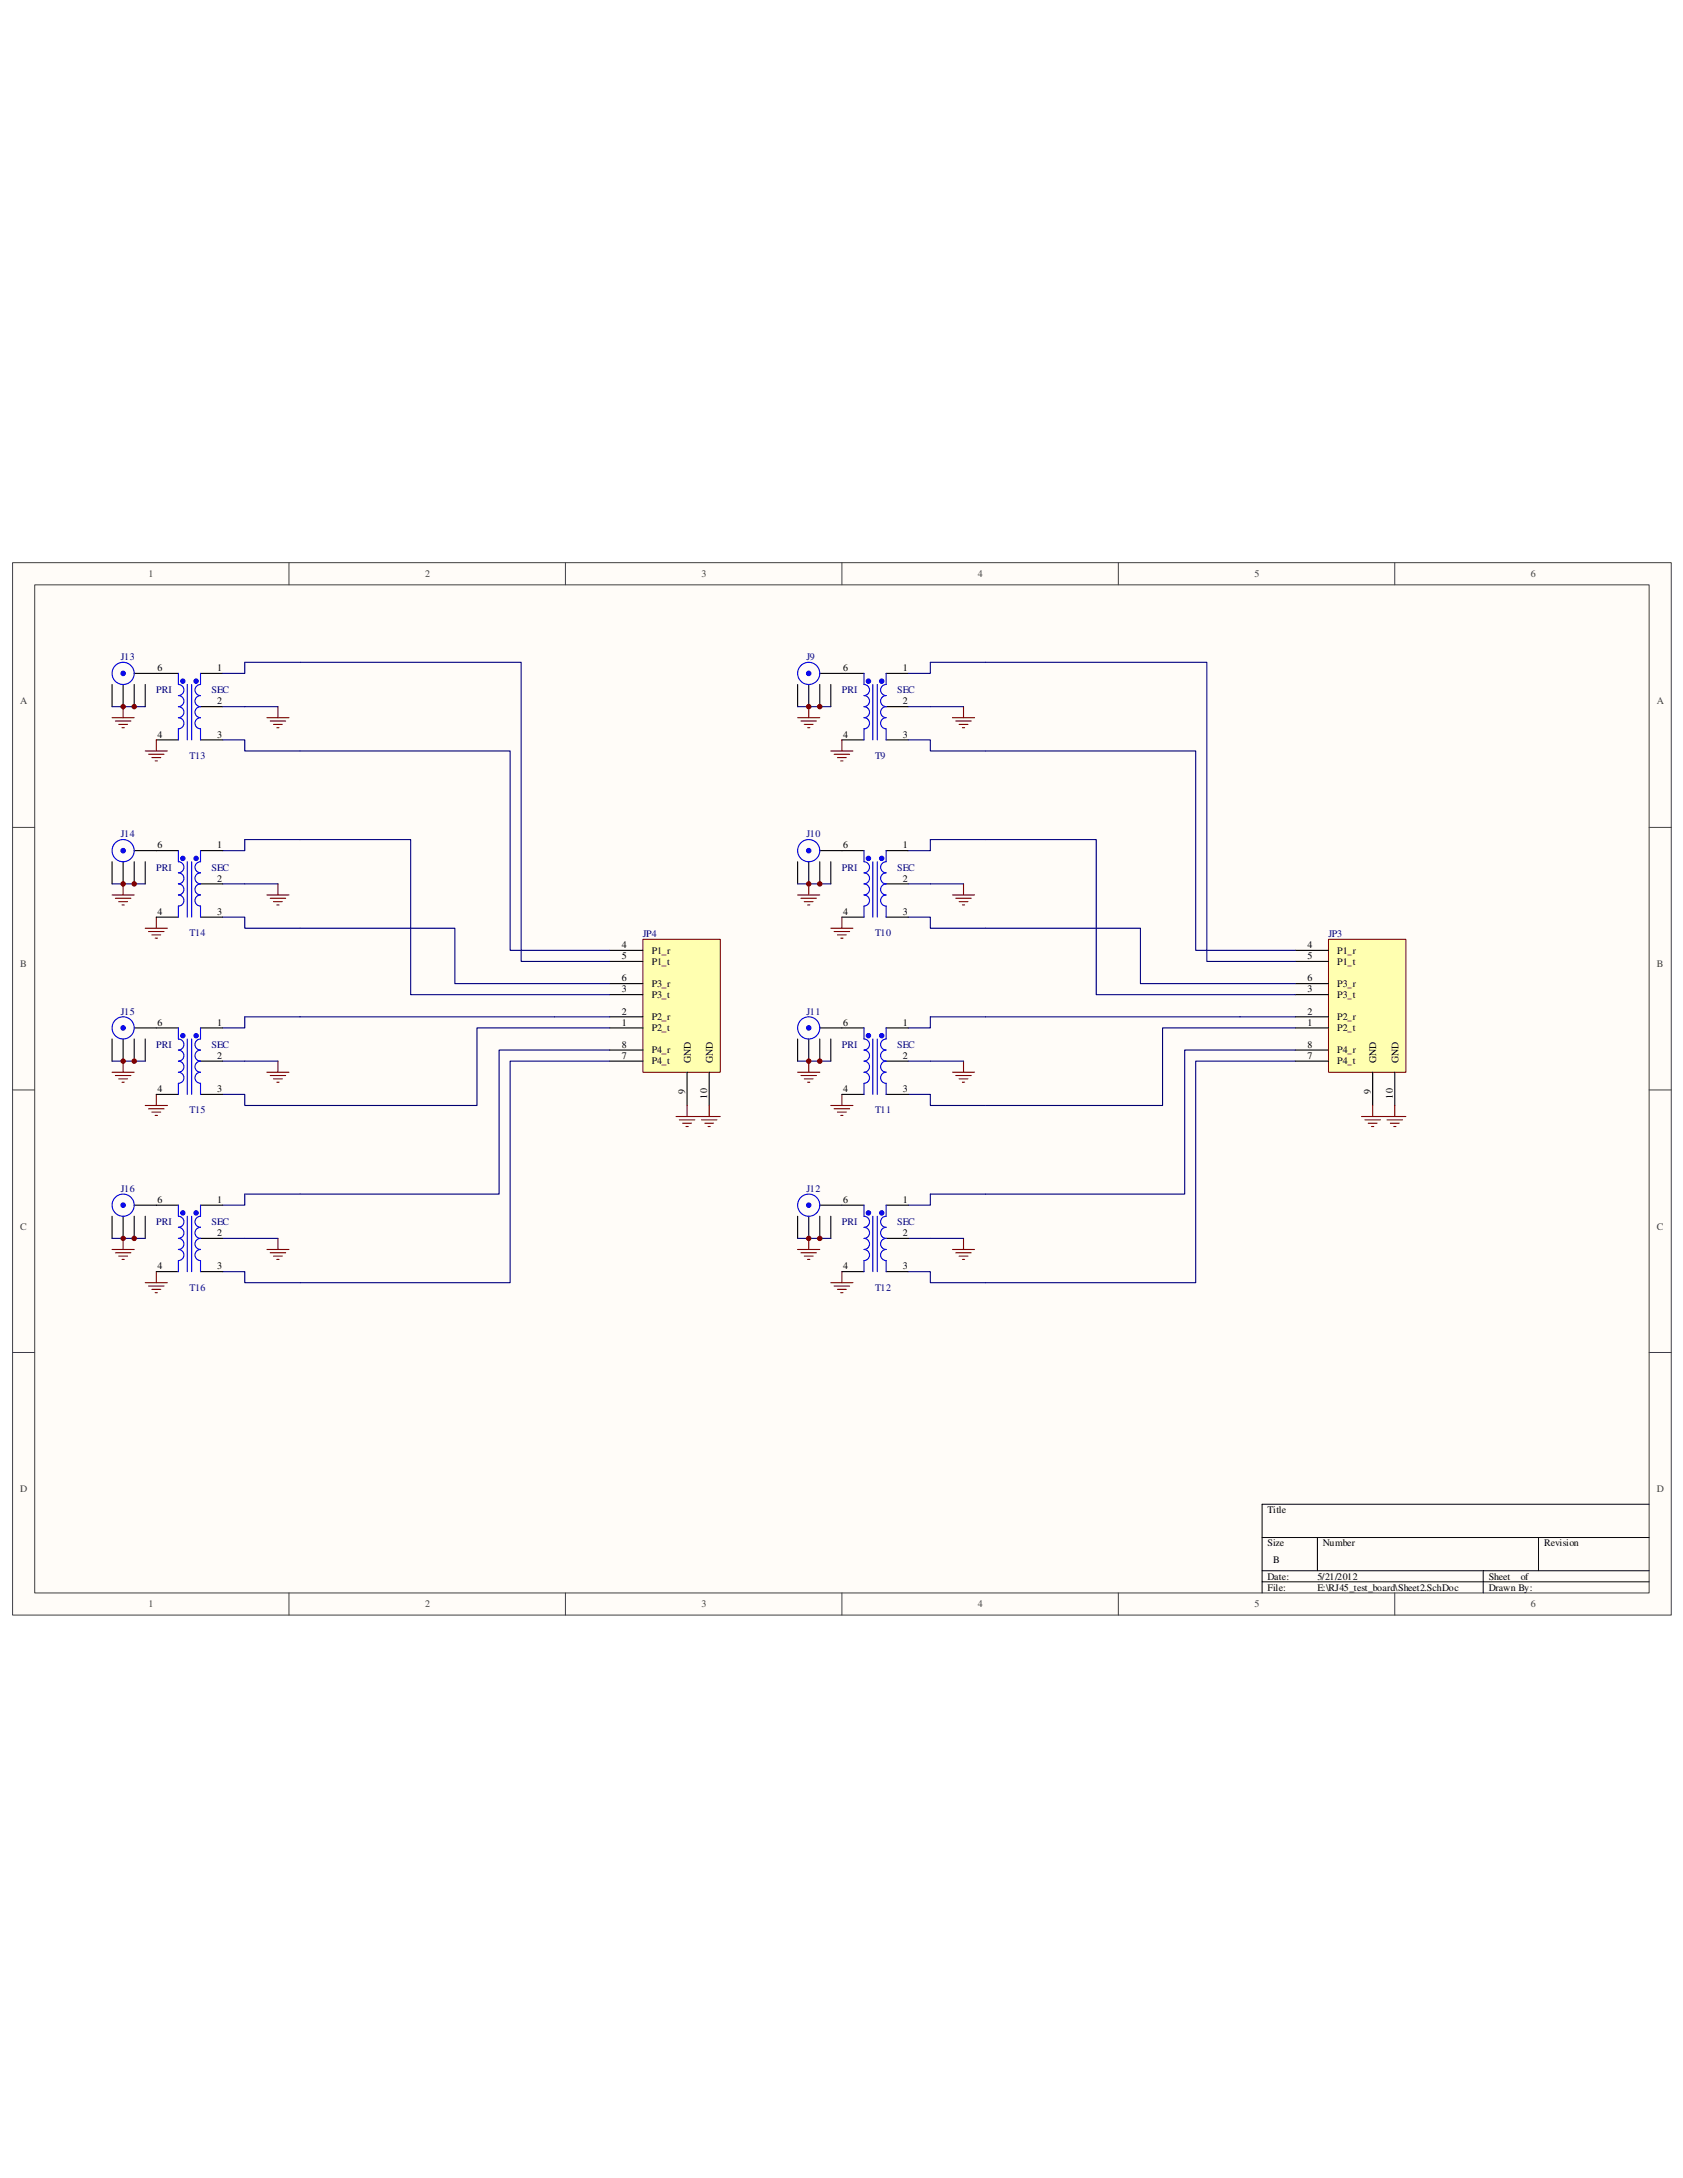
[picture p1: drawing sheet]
<svg xmlns="http://www.w3.org/2000/svg" width="216mm" height="279mm" viewBox="0 0 216 279" stroke-linecap="round" stroke-linejoin="round" font-family="sans-serif">
<path d="M1.6 72.2h212.8v135h-212.8z" fill="#fffcf8"/>
<path d="M1.6 72.2h212.8v135h-212.8z" fill="none" stroke="#404040" stroke-width=".13"/>
<path d="M4.5 75h207.1v129.3h-207.1z" fill="#fffcf8"/>
<g fill="none" stroke="#404040" stroke-width=".13">
<path d="M4.5 75h207.1v129.3h-207.1zM37.1 72.2v2.8M72.5 72.2v2.8M108 72.2v2.8M143.5 72.2v2.8M178.9 72.2v2.8M1.6 106.1h2.8M211.5 106.1h2.9M1.6 139.8h2.8M211.5 139.8h2.9M1.6 173.5h2.8M211.5 173.5h2.9"/>
<path d="M37.1 204.3v2.9M72.5 204.3v2.9M108 204.3v2.9M143.5 204.3v2.9M178.9 204.3v2.9"/>
</g>
<path d="M161.9 197.2h49.6M169 197.2v4.3M197.4 197.2v4.3M211.5 193h-49.6v11.3M161.9 201.5h49.6M161.9 202.9h49.6M190.3 201.5v2.8" fill="none" stroke="#000" stroke-width=".13"/>
<path d="M108 86.4h2.8M108 94.9h2.8M113.7 86.4h2.8M113.7 94.9h2.8M113.7 90.7h2.8" fill="none" stroke="#000" stroke-width=".14"/>
<path d="M110.8 86.4v1.4a.71 .71 0 0 1 .7 .7 .71 .71 0 0 1-.7 .7 .71 .71 0 0 1 .7 .7 .71 .71 0 0 1-.7 .8 .71 .71 0 0 1 .7 .7 .71 .71 0 0 1-.7 .7 .71 .71 0 0 1 .7 .7 .71 .71 0 0 1-.7 .7v1.4M112 87.8v7.1M112.5 87.8v7.1M113.7 86.4v1.4a.71 .71 0 0 0-.7 .7 .71 .71 0 0 0 .7 .7 .71 .71 0 0 0-.7 .7 .71 .71 0 0 0 .7 .8 .71 .71 0 0 0-.7 .7 .71 .71 0 0 0 .7 .7 .71 .71 0 0 0-.7 .7 .71 .71 0 0 0 .7 .7v1.4" fill="none" stroke="#00f" stroke-width=".14"/>
<circle cx="111.4" cy="87.4" r=".29" fill="#00f"/>
<circle cx="111.4" cy="87.4" r=".29" fill="none" stroke="#00f" stroke-width=".13"/>
<circle cx="113.1" cy="87.4" r=".29" fill="#00f"/>
<circle cx="113.1" cy="87.4" r=".29" fill="none" stroke="#00f" stroke-width=".13"/>
<path d="M103.7 87.8v2.9M105.2 86.4h2.8" fill="none" stroke="#000" stroke-width=".14"/>
<circle cx="103.7" cy="86.4" r=".28" fill="#00f"/>
<g fill="none" stroke="#00f" stroke-width=".14">
<circle cx="103.7" cy="86.4" r=".28"/>
<circle cx="103.7" cy="86.4" r="1.42"/>
</g>
<path d="M102.3 87.8v2.9M105.2 87.8v2.9M106.6 87.8v2.9" fill="none" stroke="#000" stroke-width=".14"/>
<g fill="none" stroke="#800000" stroke-width=".14">
<path d="M102.3 92.1h2.9M102.7 92.5h2M103.2 92.9h1.1M103.6 93.4h.3M103.7 90.7v1.4M106.6 96.3h2.8M107 96.8h2M107.4 97.2h1.2M107.9 97.6h.2M108 94.9v1.4M122.2 92.1h2.8M122.6 92.5h2"/>
<path d="M123 92.9h1.2M123.5 93.4h.2M123.6 90.7v1.4"/>
</g>
<path d="M102.3 90.7h4.3M116.5 94.9h2.8v1.4h7.1M116.5 90.7h7.1M126.4 85h-7.1v1.4h-2.8" fill="none" stroke="#000080" stroke-width=".14"/>
<path d="M170.4 120.5h10v17.1h-10z" fill="#ffffb0"/>
<path d="M170.4 120.5h10v17.1h-10z" fill="none" stroke="#800000" stroke-width=".13"/>
<path d="M103.7 110.5v2.9M105.2 109.1h2.8M166.2 131.9h4.2M166.2 130.4h4.2M166.2 127.6h4.2M166.2 126.2h4.2M166.2 123.3h4.2M166.2 121.9h4.2M166.2 136.1h4.2M166.2 134.7h4.2M176.1 137.5v4.3M178.9 137.5v4.3" fill="none" stroke="#000" stroke-width=".14"/>
<circle cx="103.7" cy="109.1" r=".28" fill="#00f"/>
<g fill="none" stroke="#00f" stroke-width=".14">
<circle cx="103.7" cy="109.1" r="1.42"/>
<circle cx="103.7" cy="109.1" r=".28"/>
</g>
<path d="M102.3 110.5v2.9M105.2 110.5v2.9M106.6 110.5v2.9M103.7 133.3v2.8M105.2 131.9h2.8" fill="none" stroke="#000" stroke-width=".14"/>
<g fill="none" stroke="#800000" stroke-width=".14">
<path d="M102.3 114.8h2.9M102.7 115.2h2M103.2 115.7h1.1M103.6 116.1h.3M103.7 113.4v1.4M106.6 119.1h2.8M107 119.5h2M107.4 119.9h1.2M108 117.7v1.4M122.2 114.8h2.8M122.6 115.2h2M123 115.7h1.2"/>
<path d="M123.5 116.1h.2M123.6 113.4v1.4M107.9 120.4h.2"/>
</g>
<path d="M102.3 113.4h4.3M116.5 117.7h2.8v1.4h7.1M116.5 113.4h7.1M126.4 107.7h-7.1v1.4h-2.8" fill="none" stroke="#000080" stroke-width=".14"/>
<circle cx="103.7" cy="131.9" r=".28" fill="#00f"/>
<g fill="none" stroke="#00f" stroke-width=".14">
<circle cx="103.7" cy="131.9" r=".28"/>
<circle cx="103.7" cy="131.9" r="1.42"/>
</g>
<path d="M102.3 133.3v2.8M105.2 133.3v2.8M106.6 133.3v2.8M103.7 156v2.9M105.2 154.6h2.8" fill="none" stroke="#000" stroke-width=".14"/>
<g fill="none" stroke="#800000" stroke-width=".14">
<path d="M102.3 137.5h2.9M102.7 138h2M103.2 138.4h1.1M103.6 138.8h.3M103.7 136.1v1.4M122.2 137.5h2.8M122.6 138h2M123 138.4h1.2M123.5 138.8h.2M123.6 136.1v1.4M106.6 141.8h2.8M107 142.2h2"/>
<path d="M107.4 142.7h1.2M107.9 143.1h.2M108 140.4v1.4"/>
</g>
<path d="M102.3 136.1h4.3M116.5 136.1h7.1M126.4 130.4h-7.1v1.5h-2.8M116.5 140.4h2.8v1.4h7.1" fill="none" stroke="#000080" stroke-width=".14"/>
<circle cx="103.7" cy="154.6" r=".28" fill="#00f"/>
<g fill="none" stroke="#00f" stroke-width=".14">
<path d="M110.8 109.1v1.4a.71 .71 0 0 1 .7 .8 .71 .71 0 0 1-.7 .7 .71 .71 0 0 1 .7 .7 .71 .71 0 0 1-.7 .7 .71 .71 0 0 1 .7 .7 .71 .71 0 0 1-.7 .7 .71 .71 0 0 1 .7 .7 .71 .71 0 0 1-.7 .7v1.5M112 110.5v7.2M112.5 110.5v7.2M113.7 109.1v1.4a.71 .71 0 0 0-.7 .8 .71 .71 0 0 0 .7 .7 .71 .71 0 0 0-.7 .7 .71 .71 0 0 0 .7 .7 .71 .71 0 0 0-.7 .7 .71 .71 0 0 0 .7 .7 .71 .71 0 0 0-.7 .7 .71 .71 0 0 0 .7 .7v1.5"/>
<circle cx="103.7" cy="154.6" r="1.42"/>
<circle cx="103.7" cy="154.6" r=".28"/>
</g>
<path d="M108 109.1h2.8M108 117.7h2.8M113.7 109.1h2.8M113.7 117.7h2.8M113.7 113.4h2.8M102.3 156v2.9M105.2 156v2.9M106.6 156v2.9" fill="none" stroke="#000" stroke-width=".14"/>
<g fill="none" stroke="#800000" stroke-width=".14">
<path d="M103.7 158.9v1.4M123.6 158.9v1.4M174.7 143.2h5.6M175.1 143.7h2M175.5 144.1h1.2M175.9 144.5h.3M176.1 141.8v1.4M177.9 143.7h2M178.4 144.1h1.1M178.8 144.5h.3M178.9 141.8v1.4M102.3 160.3h2.9"/>
<path d="M102.7 160.7h2M103.2 161.1h1.1M103.6 161.6h.3M106.6 164.5h2.8M107 165h2M107.4 165.4h1.2M107.9 165.8h.2M108 163.1v1.4M122.2 160.3h2.8M122.6 160.7h2M123 161.1h1.2M123.5 161.6h.2"/>
</g>
<path d="M126.4 130.4h39.8M166.2 134.7h-14.2v18.5h-32.7v1.4h-2.8M166.2 136.1h-12.8v28.4h-34.1v-1.4h-2.8M166.2 131.9h-17.1v9.9h-22.7M102.3 158.9h4.3M116.5 158.9h7.1" fill="none" stroke="#000080" stroke-width=".14"/>
<circle cx="111.4" cy="110.1" r=".28" fill="#00f"/>
<circle cx="111.4" cy="110.1" r=".28" fill="none" stroke="#00f" stroke-width=".13"/>
<circle cx="113.1" cy="110.1" r=".28" fill="#00f"/>
<circle cx="113.1" cy="110.1" r=".28" fill="none" stroke="#00f" stroke-width=".13"/>
<path d="M108 131.9h2.8M113.7 131.9h2.8M113.7 136.1h2.8M108 140.4h2.8M113.7 140.4h2.8" fill="none" stroke="#000" stroke-width=".14"/>
<path d="M110.8 131.9v1.4a.71 .71 0 0 1 .7 .7 .71 .71 0 0 1-.7 .7 .71 .71 0 0 1 .7 .7 .71 .71 0 0 1-.7 .7 .71 .71 0 0 1 .7 .7 .71 .71 0 0 1-.7 .7 .71 .71 0 0 1 .7 .8 .71 .71 0 0 1-.7 .7v1.4M112 133.3v7.1M112.5 133.3v7.1M113.7 131.9v1.4a.71 .71 0 0 0-.7 .7 .71 .71 0 0 0 .7 .7 .71 .71 0 0 0-.7 .7 .71 .71 0 0 0 .7 .7 .71 .71 0 0 0-.7 .7 .71 .71 0 0 0 .7 .7 .71 .71 0 0 0-.7 .8 .71 .71 0 0 0 .7 .7v1.4" fill="none" stroke="#00f" stroke-width=".14"/>
<circle cx="111.4" cy="132.9" r=".28" fill="#00f"/>
<circle cx="111.4" cy="132.9" r=".28" fill="none" stroke="#00f" stroke-width=".13"/>
<circle cx="113.1" cy="132.9" r=".28" fill="#00f"/>
<circle cx="113.1" cy="132.9" r=".28" fill="none" stroke="#00f" stroke-width=".13"/>
<path d="M108 154.6h2.8M113.7 154.6h2.8M113.7 158.9h2.8M108 163.1h2.8M113.7 163.1h2.8" fill="none" stroke="#000" stroke-width=".14"/>
<path d="M110.8 154.6v1.4a.71 .71 0 0 1 .7 .7 .71 .71 0 0 1-.7 .7 .71 .71 0 0 1 .7 .8 .71 .71 0 0 1-.7 .7 .71 .71 0 0 1 .7 .7 .71 .71 0 0 1-.7 .7 .71 .71 0 0 1 .7 .7 .71 .71 0 0 1-.7 .7v1.4M112 156v7.1M112.5 156v7.1M113.7 154.6v1.4a.71 .71 0 0 0-.7 .7 .71 .71 0 0 0 .7 .7 .71 .71 0 0 0-.7 .8 .71 .71 0 0 0 .7 .7 .71 .71 0 0 0-.7 .7 .71 .71 0 0 0 .7 .7 .71 .71 0 0 0-.7 .7 .71 .71 0 0 0 .7 .7v1.4" fill="none" stroke="#00f" stroke-width=".14"/>
<circle cx="111.4" cy="155.6" r=".28" fill="#00f"/>
<circle cx="111.4" cy="155.6" r=".28" fill="none" stroke="#00f" stroke-width=".13"/>
<circle cx="113.1" cy="155.6" r=".28" fill="#00f"/>
<circle cx="113.1" cy="155.6" r=".28" fill="none" stroke="#00f" stroke-width=".13"/>
<path d="M20.1 86.4h2.8M20.1 94.9h2.8M25.7 86.4h2.9M25.7 94.9h2.9M25.7 90.7h2.9" fill="none" stroke="#000" stroke-width=".14"/>
<path d="M22.9 86.4v1.4a.71 .71 0 0 1 .7 .7 .71 .71 0 0 1-.7 .7 .71 .71 0 0 1 .7 .7 .71 .71 0 0 1-.7 .8 .71 .71 0 0 1 .7 .7 .71 .71 0 0 1-.7 .7 .71 .71 0 0 1 .7 .7 .71 .71 0 0 1-.7 .7v1.4M24 87.8v7.1M24.6 87.8v7.1M25.7 86.4v1.4a.71 .71 0 0 0-.7 .7 .71 .71 0 0 0 .7 .7 .71 .71 0 0 0-.7 .7 .71 .71 0 0 0 .7 .8 .71 .71 0 0 0-.7 .7 .71 .71 0 0 0 .7 .7 .71 .71 0 0 0-.7 .7 .71 .71 0 0 0 .7 .7v1.4" fill="none" stroke="#00f" stroke-width=".14"/>
<circle cx="23.5" cy="87.4" r=".28" fill="#00f"/>
<circle cx="23.5" cy="87.4" r=".28" fill="none" stroke="#00f" stroke-width=".13"/>
<circle cx="25.2" cy="87.4" r=".28" fill="#00f"/>
<circle cx="25.2" cy="87.4" r=".28" fill="none" stroke="#00f" stroke-width=".13"/>
<path d="M15.8 87.8v2.9M17.2 86.4h2.9" fill="none" stroke="#000" stroke-width=".14"/>
<circle cx="15.8" cy="86.4" r=".28" fill="#00f"/>
<g fill="none" stroke="#00f" stroke-width=".14">
<circle cx="15.8" cy="86.4" r=".28"/>
<circle cx="15.8" cy="86.4" r="1.42"/>
</g>
<path d="M14.4 87.8v2.9M17.2 87.8v2.9M18.6 87.8v2.9" fill="none" stroke="#000" stroke-width=".14"/>
<g fill="none" stroke="#800000" stroke-width=".14">
<path d="M14.4 92.1h2.8M14.8 92.5h2M15.2 92.9h1.2M15.7 93.4h.2M15.8 90.7v1.4M18.6 96.3h2.9M19.1 96.8h1.9M19.5 97.2h1.1M19.9 97.6h.3M20.1 94.9v1.4M34.2 92.1h2.9M34.7 92.5h1.9"/>
<path d="M35.1 92.9h1.1M35.5 93.4h.3M35.7 90.7v1.4"/>
</g>
<path d="M14.4 90.7h4.2M28.6 94.9h2.8v1.4h7.1M28.6 90.7h7.1M38.5 85h-7.1v1.4h-2.8" fill="none" stroke="#000080" stroke-width=".14"/>
<path d="M82.5 120.5h9.9v17.1h-9.9z" fill="#ffffb0"/>
<path d="M82.5 120.5h9.9v17.1h-9.9z" fill="none" stroke="#800000" stroke-width=".13"/>
<path d="M15.8 110.5v2.9M17.2 109.1h2.9M78.2 131.9h4.3M78.2 130.4h4.3M78.2 127.6h4.3M78.2 126.2h4.3M78.2 123.3h4.3M78.2 121.9h4.3M78.2 136.1h4.3M78.2 134.7h4.3M88.1 137.5v4.3M91 137.5v4.3" fill="none" stroke="#000" stroke-width=".14"/>
<circle cx="15.8" cy="109.1" r=".28" fill="#00f"/>
<g fill="none" stroke="#00f" stroke-width=".14">
<circle cx="15.8" cy="109.1" r="1.42"/>
<circle cx="15.8" cy="109.1" r=".28"/>
</g>
<path d="M14.4 110.5v2.9M17.2 110.5v2.9M18.6 110.5v2.9M15.8 133.3v2.8M17.2 131.9h2.9" fill="none" stroke="#000" stroke-width=".14"/>
<g fill="none" stroke="#800000" stroke-width=".14">
<path d="M14.4 114.8h2.8M14.8 115.2h2M15.2 115.7h1.2M15.7 116.1h.2M15.8 113.4v1.4M18.6 119.1h2.9M19.1 119.5h1.9M19.5 119.9h1.1M20.1 117.7v1.4M34.2 114.8h2.9M34.7 115.2h1.9M35.1 115.7h1.1"/>
<path d="M35.5 116.1h.3M35.7 113.4v1.4M19.9 120.4h.3"/>
</g>
<path d="M14.4 113.4h4.2M28.6 117.7h2.8v1.4h7.1M28.6 113.4h7.1M38.5 107.7h-7.1v1.4h-2.8" fill="none" stroke="#000080" stroke-width=".14"/>
<circle cx="15.8" cy="131.9" r=".28" fill="#00f"/>
<g fill="none" stroke="#00f" stroke-width=".14">
<circle cx="15.8" cy="131.9" r=".28"/>
<circle cx="15.8" cy="131.9" r="1.42"/>
</g>
<path d="M14.4 133.3v2.8M17.2 133.3v2.8M18.6 133.3v2.8M15.8 156v2.9M17.2 154.6h2.9" fill="none" stroke="#000" stroke-width=".14"/>
<g fill="none" stroke="#800000" stroke-width=".14">
<path d="M14.4 137.5h2.8M14.8 138h2M15.2 138.4h1.2M15.7 138.8h.2M15.8 136.1v1.4M34.2 137.5h2.9M34.7 138h1.9M35.1 138.4h1.1M35.5 138.8h.3M35.7 136.1v1.4M18.6 141.8h2.9M19.1 142.2h1.9"/>
<path d="M19.5 142.7h1.1M19.9 143.1h.3M20.1 140.4v1.4"/>
</g>
<path d="M14.4 136.1h4.2M28.6 136.1h7.1M38.5 130.4h-7.1v1.5h-2.8M28.6 140.4h2.8v1.4h7.1" fill="none" stroke="#000080" stroke-width=".14"/>
<circle cx="15.8" cy="154.6" r=".28" fill="#00f"/>
<g fill="none" stroke="#00f" stroke-width=".14">
<path d="M22.9 109.1v1.4a.71 .71 0 0 1 .7 .8 .71 .71 0 0 1-.7 .7 .71 .71 0 0 1 .7 .7 .71 .71 0 0 1-.7 .7 .71 .71 0 0 1 .7 .7 .71 .71 0 0 1-.7 .7 .71 .71 0 0 1 .7 .7 .71 .71 0 0 1-.7 .7v1.5M24 110.5v7.2M24.6 110.5v7.2M25.7 109.1v1.4a.71 .71 0 0 0-.7 .8 .71 .71 0 0 0 .7 .7 .71 .71 0 0 0-.7 .7 .71 .71 0 0 0 .7 .7 .71 .71 0 0 0-.7 .7 .71 .71 0 0 0 .7 .7 .71 .71 0 0 0-.7 .7 .71 .71 0 0 0 .7 .7v1.5"/>
<circle cx="15.8" cy="154.6" r="1.42"/>
<circle cx="15.8" cy="154.6" r=".28"/>
</g>
<path d="M20.1 109.1h2.8M20.1 117.7h2.8M25.7 109.1h2.9M25.7 117.7h2.9M25.7 113.4h2.9M14.4 156v2.9M17.2 156v2.9M18.6 156v2.9" fill="none" stroke="#000" stroke-width=".14"/>
<g fill="none" stroke="#800000" stroke-width=".14">
<path d="M15.8 158.9v1.4M35.7 158.9v1.4M86.7 143.2h5.7M87.1 143.7h2M87.6 144.1h1.1M88 144.5h.3M88.1 141.8v1.4M90 143.7h2M90.4 144.1h1.1M90.8 144.5h.3M91 141.8v1.4M14.4 160.3h2.8"/>
<path d="M14.8 160.7h2M15.2 161.1h1.2M15.7 161.6h.2M18.6 164.5h2.9M19.1 165h1.9M19.5 165.4h1.1M19.9 165.8h.3M20.1 163.1v1.4M34.2 160.3h2.9M34.7 160.7h1.9M35.1 161.1h1.1M35.5 161.6h.3"/>
</g>
<path d="M38.5 130.4h39.7M78.2 134.7h-14.2v18.5h-32.6v1.4h-2.8M78.2 136.1h-12.8v28.4h-34v-1.4h-2.8M78.2 131.9h-17v9.9h-22.7M14.4 158.9h4.2M28.6 158.9h7.1" fill="none" stroke="#000080" stroke-width=".14"/>
<circle cx="23.5" cy="110.1" r=".28" fill="#00f"/>
<circle cx="23.5" cy="110.1" r=".28" fill="none" stroke="#00f" stroke-width=".13"/>
<circle cx="25.2" cy="110.1" r=".28" fill="#00f"/>
<circle cx="25.2" cy="110.1" r=".28" fill="none" stroke="#00f" stroke-width=".13"/>
<path d="M20.1 131.9h2.8M25.7 131.9h2.9M25.7 136.1h2.9M20.1 140.4h2.8M25.7 140.4h2.9" fill="none" stroke="#000" stroke-width=".14"/>
<path d="M22.9 131.9v1.4a.71 .71 0 0 1 .7 .7 .71 .71 0 0 1-.7 .7 .71 .71 0 0 1 .7 .7 .71 .71 0 0 1-.7 .7 .71 .71 0 0 1 .7 .7 .71 .71 0 0 1-.7 .7 .71 .71 0 0 1 .7 .8 .71 .71 0 0 1-.7 .7v1.4M24 133.3v7.1M24.6 133.3v7.1M25.7 131.9v1.4a.71 .71 0 0 0-.7 .7 .71 .71 0 0 0 .7 .7 .71 .71 0 0 0-.7 .7 .71 .71 0 0 0 .7 .7 .71 .71 0 0 0-.7 .7 .71 .71 0 0 0 .7 .7 .71 .71 0 0 0-.7 .8 .71 .71 0 0 0 .7 .7v1.4" fill="none" stroke="#00f" stroke-width=".14"/>
<circle cx="23.5" cy="132.9" r=".28" fill="#00f"/>
<circle cx="23.5" cy="132.9" r=".28" fill="none" stroke="#00f" stroke-width=".13"/>
<circle cx="25.2" cy="132.9" r=".28" fill="#00f"/>
<circle cx="25.2" cy="132.9" r=".28" fill="none" stroke="#00f" stroke-width=".13"/>
<path d="M20.1 154.6h2.8M25.7 154.6h2.9M25.7 158.9h2.9M20.1 163.1h2.8M25.7 163.1h2.9" fill="none" stroke="#000" stroke-width=".14"/>
<path d="M22.9 154.6v1.4a.71 .71 0 0 1 .7 .7 .71 .71 0 0 1-.7 .7 .71 .71 0 0 1 .7 .8 .71 .71 0 0 1-.7 .7 .71 .71 0 0 1 .7 .7 .71 .71 0 0 1-.7 .7 .71 .71 0 0 1 .7 .7 .71 .71 0 0 1-.7 .7v1.4M24 156v7.1M24.6 156v7.1M25.7 154.6v1.4a.71 .71 0 0 0-.7 .7 .71 .71 0 0 0 .7 .7 .71 .71 0 0 0-.7 .8 .71 .71 0 0 0 .7 .7 .71 .71 0 0 0-.7 .7 .71 .71 0 0 0 .7 .7 .71 .71 0 0 0-.7 .7 .71 .71 0 0 0 .7 .7v1.4" fill="none" stroke="#00f" stroke-width=".14"/>
<circle cx="23.5" cy="155.6" r=".28" fill="#00f"/>
<circle cx="23.5" cy="155.6" r=".28" fill="none" stroke="#00f" stroke-width=".13"/>
<circle cx="25.2" cy="155.6" r=".28" fill="#00f"/>
<circle cx="25.2" cy="155.6" r=".28" fill="none" stroke="#00f" stroke-width=".13"/>
<circle cx="103.7" cy="90.6" r=".28" fill="#800000"/>
<circle cx="103.7" cy="90.6" r=".28" fill="none" stroke="#800000" stroke-width=".13"/>
<circle cx="105.2" cy="90.6" r=".28" fill="#800000"/>
<circle cx="105.2" cy="90.6" r=".28" fill="none" stroke="#800000" stroke-width=".13"/>
<circle cx="103.7" cy="113.4" r=".28" fill="#800000"/>
<circle cx="103.7" cy="113.4" r=".28" fill="none" stroke="#800000" stroke-width=".13"/>
<circle cx="105.2" cy="113.4" r=".28" fill="#800000"/>
<circle cx="105.2" cy="113.4" r=".28" fill="none" stroke="#800000" stroke-width=".13"/>
<circle cx="103.7" cy="136.1" r=".28" fill="#800000"/>
<circle cx="103.7" cy="136.1" r=".28" fill="none" stroke="#800000" stroke-width=".13"/>
<circle cx="105.2" cy="136.1" r=".28" fill="#800000"/>
<circle cx="105.2" cy="136.1" r=".28" fill="none" stroke="#800000" stroke-width=".13"/>
<circle cx="103.7" cy="158.9" r=".28" fill="#800000"/>
<circle cx="103.7" cy="158.9" r=".28" fill="none" stroke="#800000" stroke-width=".13"/>
<circle cx="105.2" cy="158.9" r=".29" fill="#800000"/>
<circle cx="105.2" cy="158.9" r=".29" fill="none" stroke="#800000" stroke-width=".13"/>
<circle cx="15.8" cy="90.6" r=".28" fill="#800000"/>
<circle cx="15.8" cy="90.6" r=".28" fill="none" stroke="#800000" stroke-width=".13"/>
<circle cx="17.2" cy="90.6" r=".28" fill="#800000"/>
<circle cx="17.2" cy="90.6" r=".28" fill="none" stroke="#800000" stroke-width=".13"/>
<circle cx="15.8" cy="113.4" r=".28" fill="#800000"/>
<circle cx="15.8" cy="113.4" r=".28" fill="none" stroke="#800000" stroke-width=".13"/>
<circle cx="17.2" cy="113.4" r=".28" fill="#800000"/>
<circle cx="17.2" cy="113.4" r=".28" fill="none" stroke="#800000" stroke-width=".13"/>
<circle cx="15.8" cy="136.1" r=".28" fill="#800000"/>
<circle cx="15.8" cy="136.1" r=".28" fill="none" stroke="#800000" stroke-width=".13"/>
<circle cx="17.2" cy="136.1" r=".28" fill="#800000"/>
<circle cx="17.2" cy="136.1" r=".28" fill="none" stroke="#800000" stroke-width=".13"/>
<circle cx="15.8" cy="158.9" r=".28" fill="#800000"/>
<circle cx="15.8" cy="158.9" r=".28" fill="none" stroke="#800000" stroke-width=".13"/>
<circle cx="17.2" cy="158.9" r=".29" fill="#800000"/>
<circle cx="17.2" cy="158.9" r=".29" fill="none" stroke="#800000" stroke-width=".13"/>
<path d="M38.5 85h28.4v38.3h11.3M38.5 96.3h26.9v25.6h12.8M126.4 85h28.4v38.3h11.4M126.4 96.3h27v25.6h12.8M38.5 119.1h19.8v7.1h19.9M38.5 107.7h14.2v19.9h25.5M126.4 119.1h19.9v7.1h19.9M126.4 107.7h14.2v19.9h25.6" fill="none" stroke="#000080" stroke-width=".14"/>
<g font-size="1.3" fill="#404040">
<text x="19.1" y="74">1</text>
<text x="54.5" y="74">2</text>
<text x="90" y="74">3</text>
<text x="125.5" y="74">4</text>
<text x="160.9" y="74">5</text>
<text x="196.4" y="74">6</text>
<text x="2.6" y="90.4">A</text>
<text x="212.5" y="90.4">A</text>
<text x="2.6" y="124">B</text>
<text x="212.5" y="124">B</text>
<text x="2.6" y="157.7">C</text>
<text x="212.5" y="157.7">C</text>
<text x="2.6" y="191.4">D</text>
<text x="212.5" y="191.4">D</text>
<text x="19.1" y="206.2">1</text>
<text x="54.5" y="206.2">2</text>
<text x="90" y="206.2">3</text>
<text x="125.5" y="206.2">4</text>
<text x="160.9" y="206.2">5</text>
<text x="196.4" y="206.2">6</text>
</g>
<g font-size="1.3" fill="#000080">
<text x="15.5" y="84.7">J13</text>
<text x="20.1" y="88.9">PRI</text>
<text x="27.1" y="88.9">SEC</text>
<text x="103.5" y="84.7">J9</text>
<text x="108" y="88.9">PRI</text>
<text x="115.1" y="88.9">SEC</text>
<text x="24.3" y="97.3">T13</text>
<text x="112.3" y="97.3">T9</text>
<text x="15.5" y="107.4">J14</text>
<text x="103.5" y="107.4">J10</text>
<text x="20.1" y="111.7">PRI</text>
<text x="27.1" y="111.7">SEC</text>
<text x="108" y="111.7">PRI</text>
<text x="115.1" y="111.7">SEC</text>
<text x="24.3" y="120.1">T14</text>
<text x="82.5" y="120.2">JP4</text>
<text x="112.3" y="120.1">T10</text>
<text x="170.4" y="120.2">JP3</text>
<text x="15.5" y="130.2">J15</text>
<text x="103.5" y="130.2">J11</text>
<text x="20.1" y="134.4">PRI</text>
<text x="27.1" y="134.4">SEC</text>
<text x="108" y="134.4">PRI</text>
<text x="115.1" y="134.4">SEC</text>
<text x="24.3" y="142.8">T15</text>
<text x="112.3" y="142.8">T11</text>
<text x="15.5" y="152.9">J16</text>
<text x="103.5" y="152.9">J12</text>
<text x="20.1" y="157.2">PRI</text>
<text x="27.1" y="157.2">SEC</text>
<text x="108" y="157.2">PRI</text>
<text x="115.1" y="157.2">SEC</text>
<text x="24.3" y="165.6">T16</text>
<text x="112.3" y="165.6">T12</text>
</g>
<g font-size="1.3">
<text x="20.2" y="86.1">6</text>
<text x="27.9" y="86.1">1</text>
<text x="108.1" y="86.1">6</text>
<text x="115.8" y="86.1">1</text>
<text x="20.2" y="94.6">4</text>
<text x="27.9" y="90.4">2</text>
<text x="27.9" y="94.6">3</text>
<text x="108.1" y="94.6">4</text>
<text x="115.8" y="90.4">2</text>
<text x="115.8" y="94.6">3</text>
<text x="20.2" y="108.8">6</text>
<text x="27.9" y="108.8">1</text>
<text x="27.9" y="113.1">2</text>
<text x="108.1" y="108.8">6</text>
<text x="115.8" y="108.8">1</text>
<text x="115.8" y="113.1">2</text>
<text x="20.2" y="117.4">4</text>
<text x="27.9" y="117.4">3</text>
<text x="108.1" y="117.4">4</text>
<text x="115.8" y="117.4">3</text>
<text x="79.8" y="125.9">6</text>
<text x="79.8" y="123.1">5</text>
<text x="79.8" y="121.6">4</text>
<text x="83.6" y="123.8">P1_t</text>
<text x="83.6" y="122.3">P1_r</text>
<text x="167.7" y="125.9">6</text>
<text x="167.7" y="123.1">5</text>
<text x="167.7" y="121.6">4</text>
<text x="171.6" y="123.8">P1_t</text>
<text x="171.6" y="122.3">P1_r</text>
<text x="20.2" y="131.6">6</text>
<text x="27.9" y="131.6">1</text>
<text x="79.8" y="131.6">1</text>
<text x="79.8" y="130.2">2</text>
<text x="79.8" y="127.3">3</text>
<text x="83.6" y="130.9">P2_r</text>
<text x="83.6" y="128">P3_t</text>
<text x="83.6" y="126.6">P3_r</text>
<text x="108.1" y="131.6">6</text>
<text x="115.8" y="131.6">1</text>
<text x="167.7" y="131.6">1</text>
<text x="167.7" y="130.2">2</text>
<text x="167.7" y="127.3">3</text>
<text x="171.6" y="130.9">P2_r</text>
<text x="171.6" y="128">P3_t</text>
<text x="171.6" y="126.6">P3_r</text>
<text x="27.9" y="135.8">2</text>
<text x="79.8" y="135.8">7</text>
<text x="79.8" y="134.4">8</text>
<text x="83.6" y="132.3">P2_t</text>
<text x="83.6" y="136.6">P4_t</text>
<text x="83.6" y="135.1">P4_r</text>
<text x="88.6" y="136.4" transform="rotate(-90 88.6 136.4)">GND</text>
<text x="91.4" y="136.4" transform="rotate(-90 91.4 136.4)">GND</text>
<text x="115.8" y="135.8">2</text>
<text x="167.7" y="135.8">7</text>
<text x="167.7" y="134.4">8</text>
<text x="171.6" y="132.3">P2_t</text>
<text x="171.6" y="136.6">P4_t</text>
<text x="171.6" y="135.1">P4_r</text>
<text x="176.5" y="136.4" transform="rotate(-90 176.5 136.4)">GND</text>
<text x="179.4" y="136.4" transform="rotate(-90 179.4 136.4)">GND</text>
<text x="20.2" y="140.1">4</text>
<text x="27.9" y="140.1">3</text>
<text x="87.9" y="140.4" transform="rotate(-90 87.9 140.4)">9</text>
<text x="90.7" y="141" transform="rotate(-90 90.7 141)">10</text>
<text x="108.1" y="140.1">4</text>
<text x="115.8" y="140.1">3</text>
<text x="175.8" y="140.4" transform="rotate(-90 175.8 140.4)">9</text>
<text x="178.7" y="141" transform="rotate(-90 178.7 141)">10</text>
<text x="20.2" y="154.3">6</text>
<text x="27.9" y="154.3">1</text>
<text x="108.1" y="154.3">6</text>
<text x="115.8" y="154.3">1</text>
<text x="27.9" y="158.6">2</text>
<text x="115.8" y="158.6">2</text>
<text x="20.2" y="162.8">4</text>
<text x="27.9" y="162.8">3</text>
<text x="108.1" y="162.8">4</text>
<text x="115.8" y="162.8">3</text>
<text x="162.6" y="194.1">Title</text>
<text x="162.6" y="198.4">Size</text>
<text x="162.6" y="202.6">Date:</text>
<text x="163.3" y="200.5">B</text>
<text x="169" y="202.6">5/21/2012</text>
<text x="169.7" y="198.4">Number</text>
<text x="191" y="202.6">Sheet</text>
<text x="195.1" y="202.6">of</text>
<text x="198.1" y="198.4">Revision</text>
<text x="162.6" y="204.1">File:</text>
<text x="169" y="204.1">E:\RJ45_test_board\Sheet2.SchDoc</text>
<text x="191" y="204.1">Drawn By:</text>
</g>
</svg>
